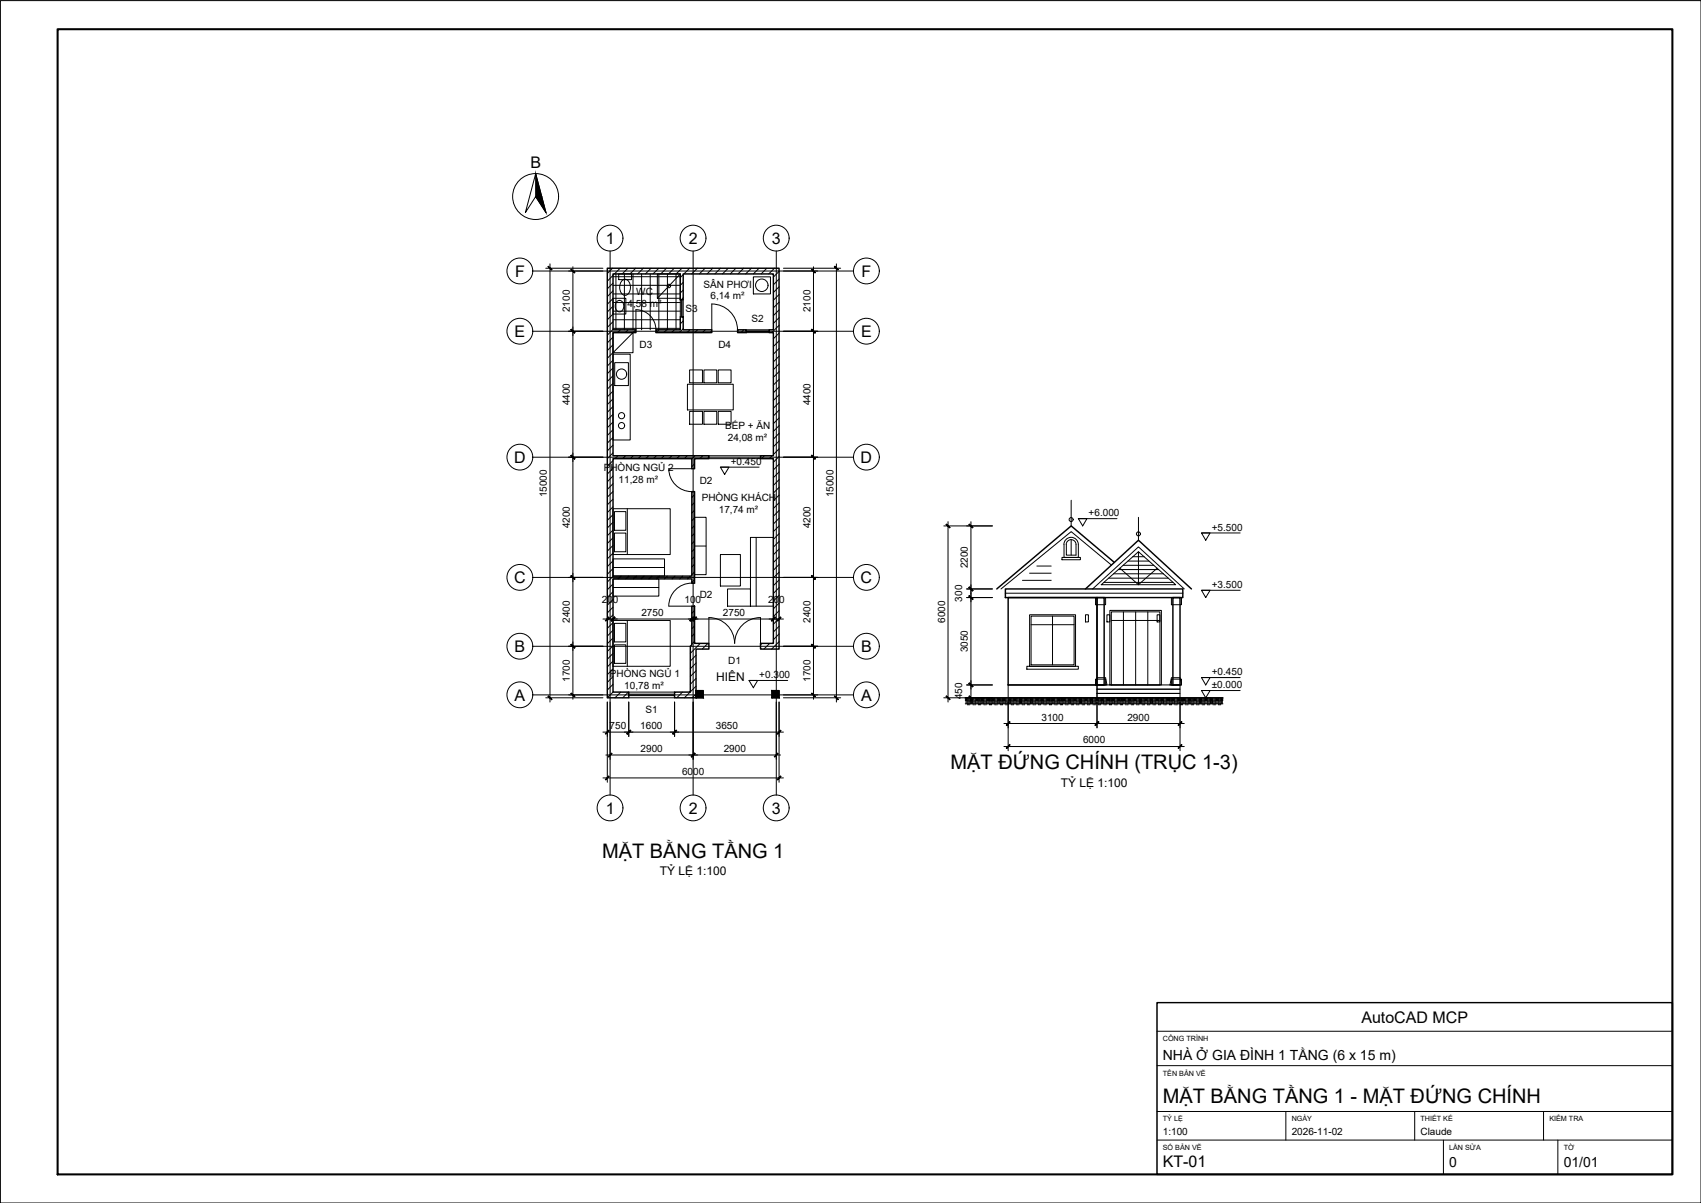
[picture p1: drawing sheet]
<svg xmlns="http://www.w3.org/2000/svg" width="594mm" height="420mm" viewBox="0 0 594 420" stroke-linecap="round" stroke-linejoin="round" font-family="sans-serif">
<!-- layer: A-WALL -->
<path d="M212.1 93.7h60v133h-6.5v-2h4.5v-64.5h-4.5v-1h4.5v-43h-1.5v-1h1.5v-19.5h-31.5v9h-1v-9h-23.5v19.5h8v1h-8v43h33.5v1h-5v3.5h-1v-3.5h-27.5v41h27.5v-29.5h1v32h-1v-1.5h-27.5v39.5h5.5v2h-7.5zM229.1 115.2h8.5v-4.5h1v4.5h10v1h-19.5zM257.6 115.2h3v1h-3zM241.6 211.7h1v13h5v2h-4.5v17h-7.5v-2h5.5v-16l.5-.5z" fill="none" stroke="#000" stroke-width=".51"/>
<!-- layer: A-WALL-PATT -->
<g fill="none" stroke="#000" stroke-width=".35">
<path d="M213.9 93.7l-1.8 1.8M214.1 96.2l-2 2M214.1 98.9l-2 2M216.6 93.7l-2 2M219.3 93.7l-2 2M222 93.7l-2 2M224.7 93.7l-2 2M227.4 93.7l-2 2M230.1 93.7l-2 2M232.8 93.7l-2 2M235.5 93.7l-2 2M238.2 93.7l-2.1 2"/>
<path d="M238.6 95.9l-1 1M238.6 98.6l-1 1.1M240.8 93.7l-1.9 2M243.6 93.7l-2 2M246.3 93.7l-2.1 2M248.9 93.7l-2 2M251.6 93.7l-1.9 2M254.4 93.7l-2.1 2M257 93.7l-2 2M259.7 93.7l-2 2M262.4 93.7l-2 2M265.1 93.7l-2 2"/>
<path d="M267.8 93.7l-2 2M270.5 93.7l-2 2M272.1 94.8l-2 2M272.1 97.5l-2 2M214.1 101.6l-2 2M214.1 104.3l-2 2M214.1 107l-2 2M214.1 109.7l-2 2M214.1 112.4l-2 1.9M214.1 115.1l-2 2M214.1 117.8l-2 2M216.7 115.2l-1 1"/>
<path d="M219.3 115.2l-.9 1M222.1 115.2l-1.1 1M230.1 115.2l-1 1M232.8 115.2l-1 1M235.5 115.2l-1 1M238.6 101.3l-1 1M238.6 104l-.7 .7M238.6 112.1l-1 1M238.6 114.8l-1.4 1.4M240.9 115.2l-1 1M243.6 115.2l-1 1M246.3 115.2l-1 1"/>
<path d="M248.6 115.6l-.6 .6M259.8 115.2l-1 1M272.1 100.2l-2 2M272.1 102.9l-2 2M272.1 105.5l-2 2M272.1 108.2l-2 2M272.1 111l-2 1.9M272.1 113.6l-2.5 2.6M272.1 116.3l-2 2M272.1 119l-2 2M214.1 120.4l-2 2M214.1 123.1l-2 2"/>
<path d="M214.1 125.8l-2 2M214.1 128.5l-2 2M214.1 131.2l-2 2M214.1 133.9l-2 2M214.1 136.6l-2 2M214.1 139.3l-2 2M272.1 121.7l-2 2M272.1 124.4l-2 2M272.1 127.1l-2 2M272.1 129.8l-2 2M272.1 132.5l-2 2M272.1 135.2l-2 2"/>
<path d="M272.1 137.9l-2 2M214.1 142l-2 2M214.1 144.7l-2 2M214.1 147.4l-2 2M214.1 150.1l-2 2M214.1 152.8l-2 2M214.1 155.5l-2 2M214.1 158.2l-2 2M215.8 159.2l-1 1M218.5 159.2l-1 1M221.2 159.2l-1.1 1M223.9 159.2l-1 1"/>
<path d="M226.5 159.2l-.9 1M229.2 159.2l-1 1M231.9 159.2l-1 1M234.6 159.2l-1 1M237.3 159.2l-1 1M240 159.2l-1 1M242.7 159.2l-1.1 1.1M245.4 159.2l-1 1M247.6 159.7l-.5 .5M267 159.2l-1 1M269.7 159.2l-1 1M272.1 140.6l-2 2"/>
<path d="M272.1 143.3l-2 2M272.1 146l-2 2M272.1 148.7l-2 2M272.1 151.3l-2 2.1M272.1 154.1l-2 1.9M272.1 156.8l-2 2M272.1 159.4l-2 2.1M214.1 160.9l-2 2M214.1 163.6l-2 2M214.1 166.2l-2 2.1M214.1 169l-2 1.9M214.1 171.7l-2 2"/>
<path d="M214.1 174.3l-2 2M214.1 177l-2 2M214.1 179.7l-2 2M242.6 162l-1 1M242.6 172.8l-1 1M242.6 175.5l-1 1M242.6 178.2l-1 1M272.1 162.1l-2 2M272.1 164.8l-2 2M272.1 167.5l-2 2M272.1 170.2l-2 2M272.1 172.9l-2 2"/>
<path d="M272.1 175.6l-2 2M272.1 178.3l-2 2M214.1 182.4l-2 2M214.1 185.1l-2 2M214.1 187.8l-2 2M214.1 190.5l-2 2M214.1 193.2l-2 2M214.1 195.9l-2 2M214.1 198.6l-2 2M242.6 180.8l-1 1.1M242.6 183.6l-1 1M242.6 186.3l-1 .9"/>
<path d="M242.6 188.9l-1 1M242.6 191.6l-1 1.1M242.6 194.4l-1 .9M242.6 197l-1 1M242.6 199.7l-1 1M272.1 181l-2 2M272.1 183.7l-2 2M272.1 186.4l-2 2M272.1 189.1l-2 2M272.1 191.8l-2 2M272.1 194.5l-2 2M272.1 197.1l-2 2.1"/>
<path d="M272.1 199.9l-2 1.9M214.1 204l-2 2M214.1 206.7l-2 2M214.1 209.4l-2 2M214.1 212l-2 2.1M214.1 214.8l-2 1.9M214.1 217.5l-2 2M214.2 201.2l-2.1 2.1M216.9 201.2l-1 1M219.6 201.2l-1 1M222.3 201.2l-1.1 1M225 201.2l-1 1"/>
<path d="M227.6 201.2l-.9 1M230.3 201.2l-1 1M233.1 201.2l-1.1 1M235.7 201.2l-.9 1M238.4 201.2l-1 1M241.1 201.2l-1 1M242.6 202.4l-1 1M242.6 213.2l-1 1M242.6 215.9l-1 1M242.6 218.6l-1 1M272.1 202.6l-2 2M272.1 205.2l-2 2.1"/>
<path d="M272.1 207.9l-2 2M272.1 210.7l-2 1.9M272.1 213.3l-2 2M272.1 216l-2 2M272.1 218.7l-2 2M214.1 220.1l-2 2.1M214.1 222.8l-2 2M214.1 225.6l-2 1.9M214.1 228.2l-2 2.1M214.1 230.9l-2 2M214.1 233.6l-2 2M214.1 236.3l-2 2"/>
<path d="M214.1 239l-2 2M242.6 221.3l-1 1M242.6 224l-1 1M243.1 228.9l-2 2M243.1 231.6l-2 2M243.1 234.3l-2 2M243.1 236.9l-2 2.1M243.1 239.6l-2 2M244.6 224.7l-3.5 3.5M247.2 224.7l-1.9 2M266.1 224.7l-.5 .5M268.8 224.7l-2 2"/>
<path d="M272.1 221.4l-2 2M272.1 224.1l-2.6 2.6M214.1 241.7l-2 2M216.8 241.7l-2 2M219.5 241.7l-2 2M235.6 241.7v.1M238.4 241.7l-2 2M241 241.7l-2 2M243.1 242.4l-1.4 1.3"/>
</g>
<!-- layer: A-FLOR-PATT -->
<g fill="none" stroke="#000" stroke-width=".35">
<path d="M214.1 96.6h23.5M214.1 99.7h23.5M215.1 95.7v19.5M218.1 95.7v19.5M221.1 95.7v19.5M224.1 95.7v19.5M227.1 95.7v19.5M230.1 95.7v19.5M233.1 95.7v19.5M236.1 95.7v19.5M214.1 102.7h23.5M214.1 105.7h23.5"/>
<path d="M214.1 108.7h23.5M214.1 111.7h23.5M214.1 114.7h23.5"/>
</g>
<!-- layer: A-GLAZ -->
<path d="M237.6 104.7v6M238 104.7v6M238.2 104.7v6M238.6 104.7v6M260.6 116.2h8M260.6 115.2h8M260.6 115.8h8M260.6 115.6h8M219.6 241.7h16M219.6 243.7h16M219.6 242.4h16M219.6 243h16" fill="none" stroke="#000" stroke-width=".35"/>
<!-- layer: A-DOOR -->
<path d="M222.1 108.2a7 7 0 0 1 7 7M222.1 108.2v7M257.6 115.2a9 9 0 0 0-9-9v9M233.6 163.7a8 8 0 0 0 8 8M233.6 163.7h8M233.6 211.7h8M241.6 203.7a8 8 0 0 0-8 8M247.6 215.7a9 9 0 0 1 9 9M247.6 215.7v9M256.6 224.7a9 9 0 0 1 9-9v9" fill="none" stroke="#000" stroke-width=".35"/>
<!-- layer: A-OPEN -->
<path d="M247.6 159.2h18M247.6 160.2h18" fill="none" stroke="#000" stroke-width=".35"/>
<!-- layer: S-COLS -->
<path d="M243.1 241.2h2.5v2.5h-2.5zM269.6 241.2h2.5v2.5h-2.5z" fill="none" stroke="#000" stroke-width=".51"/>
<!-- layer: S-COLS-PATT -->
<g fill="#000" stroke="#000" stroke-width=".35">
<path d="M243.1 241.2l2.5 2.5v-2.5zM243.1 241.2l2.5 2.5h-2.5z"/>
<path d="M269.6 241.2l2.5 2.5v-2.5zM269.6 241.2l2.5 2.5h-2.5z"/>
</g>
<!-- layer: A-ANNO-DIMS -->
<g fill="none" stroke="#000" stroke-width=".35">
<path d="M190.6 93.7h20M192.1 92.2v153M198.6 94.7h12M200.1 93.2v151M273.6 94.7h12M273.6 93.7h20M284.1 93.2v151M292.1 92.2v153M198.6 115.7h12M273.6 115.7h12M198.6 159.7h12M273.6 159.7h12"/>
<path d="M329.6 183.7h17M331.1 182.2v63M339.1 182.2v63M198.6 201.7h12M210.6 216.2h63M273.6 201.7h12M337.6 208.7h9M337.6 205.7h9M198.6 225.7h12M273.6 225.7h12M337.6 239.2h9M190.6 243.7h20"/>
<path d="M198.6 242.7h12M210.6 255.7h63M212.1 245.2v28M213.1 245.2v20M219.6 245.2v12M235.6 245.2v12M242.1 245.2v20M271.1 245.2v20M272.1 245.2v28M273.6 242.7h12M273.6 243.7h20M329.6 243.7h17"/>
<path d="M350.6 252.7h63M352.1 245.2v17M383.1 245.2v9M412.1 245.2v17M210.6 271.7h63M211.6 263.7h61M350.6 260.7h63"/>
</g>
<!-- layer: 0 -->
<g fill="#000" stroke="#000" stroke-width=".35">
<path d="M191.4 93.1l1.2 1.2 .2-.1zM191.4 93.1l.1-.1 1.3 1.2z"/>
<path d="M199.4 94.1l1.2 1.2 .2-.1zM199.4 94.1l.1-.1 1.3 1.2z"/>
<path d="M283.4 94.1l1.2 1.2 .1-.1zM283.4 94.1l.2-.1 1.1 1.2z"/>
<path d="M291.4 93.1l1.2 1.2 .1-.1zM291.4 93.1l.2-.1 1.1 1.2z"/>
<path d="M199.5 115l-.1 .1 1.4 1.1zM199.4 115.1l1.4 1.1-.2 .1z"/>
<path d="M199.4 115.1l1.2 1.2 .2-.1zM199.4 115.1l.1-.1 1.3 1.2z"/>
<path d="M283.6 115l-.2 .1 1.3 1.1zM283.4 115.1l1.3 1.1-.1 .1z"/>
<path d="M283.4 115.1l1.2 1.2 .1-.1zM283.6 115l1.1 1.2-1.3-1.1z"/>
<path d="M199.4 159.1l1.4 1.1-1.3-1.2zM199.4 159.1l1.4 1.1-.2 .2z"/>
<path d="M283.6 159l-.2 .1 1.3 1.1zM283.4 159.1l1.3 1.1-.1 .2z"/>
<path d="M199.4 159.1l1.2 1.3 .2-.2zM199.4 159.1l.1-.1 1.3 1.2z"/>
<path d="M283.4 159.1l1.2 1.3 .1-.2zM283.4 159.1l.2-.1 1.1 1.2z"/>
<path d="M330.4 183.2l1.3 1.2 .1-.2zM330.4 183.2l.2-.2 1.2 1.2z"/>
<path d="M338.4 183.2l1.3 1.2 .1-.2zM338.4 183.2l.2-.2 1.2 1.2z"/>
<path d="M199.5 201l-.1 .2 1.4 1zM199.4 201.2l1.4 1-.2 .2z"/>
<path d="M199.4 201.2l1.2 1.2 .2-.2zM199.4 201.2l.1-.2 1.3 1.2z"/>
<path d="M212.6 215.5l-1 1.4 1.1-1.3zM212.6 215.5l-1 1.4-.2-.2z"/>
<path d="M213.4 216.7l.1 .2 1.1-1.4zM214.6 215.5l.2 .1-1.3 1.3z"/>
<path d="M214.6 215.5l-1.1 1.4 1.3-1.3zM214.6 215.5l-1.1 1.4-.1-.2z"/>
<path d="M242.1 215.5l-1.2 1.2 .2 .2zM242.1 215.5l.1 .1-1.1 1.3z"/>
<path d="M242.1 215.5l-1.2 1.2 .2 .2zM242.1 215.5l.1 .1-1.1 1.3z"/>
<path d="M243.1 215.5l-1 1.4 1.2-1.3zM243.1 215.5l-1 1.4-.2-.2z"/>
<path d="M243.1 215.5l-1 1.4 1.2-1.3zM243.1 215.5l-1 1.4-.2-.2z"/>
<path d="M269.4 216.7l.2 .2 1.1-1.4zM270.7 215.5l.1 .1-1.2 1.3z"/>
<path d="M270.7 215.5l-1.1 1.4 1.2-1.3zM270.7 215.5l-1.1 1.4-.2-.2z"/>
<path d="M272.6 215.5l-1.1 1.2 .1 .2zM272.6 215.5l.2 .1-1.2 1.3z"/>
<path d="M283.6 201l-.2 .2 1.3 1zM283.4 201.2l1.3 1-.1 .2z"/>
<path d="M283.4 201.2l1.2 1.2 .1-.2zM283.4 201.2l.2-.2 1.1 1.2z"/>
<path d="M338.6 208l-.2 .2 1.4 1.1zM338.4 208.2l1.4 1.1-.1 .1z"/>
<path d="M338.6 205l-.2 .1 1.4 1.1zM338.4 205.1l1.4 1.1-.1 .2z"/>
<path d="M338.4 208.2l1.3 1.2 .1-.1zM338.4 208.2l.2-.2 1.2 1.3z"/>
<path d="M338.4 205.1l1.3 1.3 .1-.2zM338.4 205.1l.2-.1 1.2 1.2z"/>
<path d="M199.4 225.2l1.4 1-1.3-1.2zM199.4 225.2l1.4 1-.2 .2z"/>
<path d="M199.4 225.2l1.2 1.2 .2-.2zM199.4 225.2l.1-.2 1.3 1.2z"/>
<path d="M283.6 225l-.2 .2 1.3 1zM283.4 225.2l1.3 1-.1 .2z"/>
<path d="M283.4 225.2l1.2 1.2 .1-.2zM283.4 225.2l.2-.2 1.1 1.2z"/>
<path d="M338.6 238.5l-.2 .2 1.4 1zM338.4 238.7l1.4 1-.1 .2z"/>
<path d="M338.4 238.7l1.3 1.2 .1-.2zM338.4 238.7l.2-.2 1.2 1.2z"/>
<path d="M191.5 243l-.1 .2 1.4 1.1zM191.4 243.2l1.4 1.1-.2 .1z"/>
<path d="M199.4 242.2l1.4 1-1.3-1.1zM199.4 242.2l1.4 1-.2 .2z"/>
<path d="M212.6 255.1l-1 1.3 1.1-1.2zM212.6 255.1l-1 1.3-.2-.2z"/>
<path d="M218.9 256.2l.1 .2 1.1-1.3zM220.1 255.1l.2 .1-1.3 1.2z"/>
<path d="M220.1 255.1l-1.1 1.3 1.3-1.2zM218.9 256.2l1.2-1.1-1.1 1.3z"/>
<path d="M234.9 256.2l.1 .2 1.1-1.3zM236.1 255.1l.2 .1-1.3 1.2z"/>
<path d="M236.1 255.1l-1.1 1.3 1.3-1.2zM234.9 256.2l1.2-1.1-1.1 1.3z"/>
<path d="M271.5 256.2l.1 .2 1-1.3zM272.6 255.1l.2 .1-1.2 1.2z"/>
<path d="M283.6 242.1l-.2 .1 1.3 1zM283.4 242.2l1.3 1-.1 .2z"/>
<path d="M291.6 243l-.2 .2 1.3 1.1zM291.4 243.2l1.3 1.1-.1 .1z"/>
<path d="M330.6 243l-.2 .2 1.4 1.1zM330.4 243.2l1.4 1.1-.1 .1z"/>
<path d="M338.6 243l-.2 .2 1.4 1.1zM338.4 243.2l1.4 1.1-.1 .1z"/>
<path d="M352.7 252.1l-1.1 1.3 1.2-1.2zM352.7 252.1l-1.1 1.3-.1-.2z"/>
<path d="M382.5 253.2l.1 .2 1-1.3zM383.6 252.1l.2 .1-1.2 1.2z"/>
<path d="M383.6 252.1l-1 1.3 1.2-1.2zM383.6 252.1l-1 1.3-.1-.2z"/>
<path d="M411.5 253.2l.1 .2 1.1-1.3zM412.7 252.1l.1 .1-1.2 1.2z"/>
<path d="M212.6 271.1l-1 1.3 1.1-1.2zM212.6 271.1l-1 1.3-.2-.2z"/>
<path d="M213.6 263.1l-1 1.3 1.2-1.2zM212.4 264.2l1.2-1.1-1 1.3z"/>
<path d="M241.4 264.2l.2 .2 1-1.3zM242.6 263.1l.2 .1-1.2 1.2z"/>
<path d="M242.6 263.1l-1 1.3 1.2-1.2zM242.6 263.1l-1 1.3-.2-.2z"/>
<path d="M270.4 264.2l.2 .2 1-1.3zM271.6 263.1l.2 .1-1.2 1.2z"/>
<path d="M271.5 272.2l.1 .2 1-1.3zM272.6 271.1l.2 .1-1.2 1.2z"/>
<path d="M352.7 260.1l-1.1 1.3 1.2-1.2zM352.7 260.1l-1.1 1.3-.1-.2z"/>
<path d="M411.5 261.2l.1 .2 1.1-1.3zM412.7 260.1l.1 .1-1.2 1.2z"/>
</g>
<!-- layer: S-GRID -->
<path d="M186.1 94.7h112M213.1 87.7v190M242.1 87.7v190M271.1 87.7v190M186.1 115.7h112M186.1 159.7h112M186.1 201.7h112M186.1 225.7h112M186.1 242.7h112" fill="none" stroke="#000" stroke-width=".35"/>
<!-- layer: S-GRID-IDEN -->
<g fill="none" stroke="#000" stroke-width=".35">
<circle cx="181.6" cy="94.6" r="4.5"/>
<circle cx="213.1" cy="83.2" r="4.5"/>
<circle cx="242.1" cy="83.2" r="4.5"/>
<circle cx="271.1" cy="83.2" r="4.5"/>
<circle cx="302.6" cy="94.6" r="4.5"/>
<circle cx="181.6" cy="115.7" r="4.5"/>
<circle cx="302.6" cy="115.7" r="4.5"/>
<circle cx="181.6" cy="159.7" r="4.5"/>
<circle cx="302.6" cy="159.7" r="4.5"/>
<circle cx="181.6" cy="201.7" r="4.5"/>
<circle cx="302.6" cy="201.7" r="4.5"/>
<circle cx="181.6" cy="225.7" r="4.5"/>
<circle cx="302.6" cy="225.7" r="4.5"/>
<circle cx="181.6" cy="242.7" r="4.5"/>
<circle cx="302.6" cy="242.7" r="4.5"/>
<circle cx="213.1" cy="282.2" r="4.5"/>
<circle cx="242.1" cy="282.2" r="4.5"/>
<circle cx="271.1" cy="282.2" r="4.5"/>
</g>
<!-- layer: A-ANNO-SYMB -->
<g fill="none" stroke="#000" stroke-width=".35">
<path d="M187.1 60.7l3.6 13.6-3.6-5.6-3.6 5.6zM251.6 163.2h3l-1.5 2.5zM251.6 163.2h13.5M376.6 181.1h3l-1.5 2.6zM376.6 181.1h13.5M419.6 186.1h3l-1.5 2.6zM419.6 186.1h13.5M419.6 206.2h3l-1.5 2.5zM419.6 206.2h13.5M261.6 237.7h3l-1.5 2.5zM261.6 237.7h13.5M419.6 236.6h3l-1.5 2.6z"/>
<path d="M419.6 236.6h13.5M419.6 241.2h3l-1.5 2.5zM419.6 241.2h13.5"/>
<circle cx="187.1" cy="68.6" r="8"/>
</g>
<path d="M187.1 60.7l2.1 8h-2.1zM187.1 68.7l3.6 5.6-1.5-5.6z" fill="#000" stroke="#000" stroke-width=".35"/>
<!-- layer: A-FURN -->
<g fill="none" stroke="#000" stroke-width=".35">
<path d="M221.1 116.2l-7 7h7v-7h-7v7M214.1 123.7h6v30h-6zM214.7 126.7h4.8v8h-4.8zM240.1 134.2h16v9h-16zM240.8 129.2h4.5v4.5h-4.5zM245.8 129.2h4.5v4.5h-4.5zM250.8 129.2h4.5v4.5h-4.5zM240.8 143.7h4.5v4.5h-4.5zM245.8 143.7h4.5v4.5h-4.5zM250.8 143.7h4.5v4.5h-4.5zM214.1 177.7h20v16h-20zM214.6 178.7h4v6.5h-4z"/>
<path d="M219.1 177.7v16M214.1 195.2h18v6h-18zM214.1 198.2h18M214.6 186.2h4v6.5h-4zM242.6 180.7h4v20h-4zM242.6 190.7h4M251.6 193.7h7v11h-7zM262.1 187.7h8v24h-8zM264.1 187.7v24M214.1 216.7h20v16h-20zM214.1 202.2h16v6h-16zM214.1 205.2h16"/>
<path d="M214.6 217.7h4v6.5h-4zM219.1 216.7v16M254.1 205.7h8v6h-8zM214.6 225.2h4v6.5h-4z"/>
</g>
<!-- layer: A-FLOR-FIXT -->
<g fill="none" stroke="#000" stroke-width=".35">
<path d="M216.1 95.7h4.5v2h-4.5zM217.1 98.2a1.62 1.62 0 0 1 1.8-.5 1.62 1.62 0 0 1 1.1 1.4 3 3 0 0 1-1.7 4.1 3.1 3.1 0 0 1-1.2-5zM229.6 95.7h8v8.5h-8zM237.6 95.7l-8 8.5M263.1 96.7h6v6h-6zM214.1 104.2h4.5v5.5h-4.5zM215.6 105.2a1.78 1.78 0 0 1 2.1 .6 1.78 1.78 0 0 1 0 2.1 1.49 1.49 0 0 1-1.9 .9 1.49 1.49 0 0 1-.9-1.9l.2-1z"/>
<circle cx="233.6" cy="99.9" r=".61"/>
<circle cx="266.1" cy="99.6" r="2.18"/>
<circle cx="217.1" cy="130.7" r="1.8"/>
<circle cx="217.1" cy="148.7" r="1.08"/>
<circle cx="217.1" cy="145.2" r="1.08"/>
</g>
<!-- layer: A-ELEV-OTLN -->
<path d="M389.2 196.4l-15.1-12.7-26 22M351.1 205.7h62v3h-62zM352.1 208.7h31v30.5h-31zM379.1 205.7l18.5-17 18.5 17M383.1 208.7h2.5v30.5h-2.5zM409.6 208.7h2.5v30.5h-2.5zM337.1 243.7h90" fill="none" stroke="#000" stroke-width=".51"/>
<!-- layer: A-SECT-PATT -->
<g fill="none" stroke="#000" stroke-width=".35">
<path d="M337.1 244.6h.7M337.1 244.3h.7M337.1 243.9h.7M337.1 245.8h.7M337.4 243.7v.1M337.4 244.8v.9M337.7 243.7v.1M337.7 244.8v.9M337.8 245.6h1M337.8 245.2h1M337.8 244.9h1M338 243.8v1"/>
<path d="M338 245.7v.5M338.3 243.8v1M338.3 245.7v.5M338.7 243.8v1M338.7 245.7v.5M338.8 244.6h.9M338.8 244.3h.9M338.8 243.9h.9M338.8 245.8h.9M338.9 243.7v.1M338.9 244.8v.9M339.3 243.7v.1"/>
<path d="M339.3 244.8v.9M339.6 243.7v.1M339.6 244.8v.9M339.7 245.6h1M339.7 245.2h1M339.7 244.9h1M339.9 243.8v1M339.9 245.7v.5M340.2 243.8v1M340.2 245.7v.5M340.6 243.8v1M340.6 245.7v.5"/>
<path d="M340.7 244.6h.9M340.7 244.3h.9M340.7 243.9h.9M340.7 245.8h.9M340.8 243.7v.1M340.8 244.8v.9M341.2 243.7v.1M341.2 244.8v.9M341.5 243.7v.1M341.5 244.8v.9M341.6 245.6h1M341.6 245.2h1"/>
<path d="M341.6 244.9h1M341.8 243.8v1M341.8 245.7v.5M342.1 243.8v1M342.1 245.7v.5M342.5 243.8v1M342.5 245.7v.5M342.6 244.6h.9M342.6 244.3h.9M342.6 243.9h.9M342.6 245.8h.9M342.7 243.7v.1"/>
<path d="M342.7 244.8v.9M343.1 243.7v.1M343.1 244.8v.9M343.4 243.7v.1M343.4 244.8v.9M343.5 245.6h1M343.5 245.2h1M343.5 244.9h1M343.7 243.8v1M343.7 245.7v.5M344 243.8v1M344 245.7v.5"/>
<path d="M344.4 243.8v1M344.4 245.7v.5M344.5 244.6h1M344.5 244.3h1M344.5 243.9h1M344.5 245.8h1M344.6 243.7v.1M344.6 244.8v.9M345 243.7v.1M345 244.8v.9M345.3 243.7v.1M345.3 244.8v.9"/>
<path d="M345.5 245.6h.9M345.5 245.2h.9M345.5 244.9h.9M345.6 243.8v1M345.6 245.7v.5M345.9 243.8v1M345.9 245.7v.5M346.3 243.8v1M346.3 245.7v.5M346.4 244.6h1M346.4 244.3h1M346.4 243.9h1"/>
<path d="M346.4 245.8h1M346.6 243.7v.1M346.6 244.8v.9M346.9 243.7v.1M346.9 244.8v.9M347.2 243.7v.1M347.2 244.8v.9M347.4 245.6h.9M347.4 245.2h.9M347.4 244.9h.9M347.5 243.8v1M347.5 245.7v.5"/>
<path d="M347.8 243.8v1M347.8 245.7v.5M348.2 243.8v1M348.2 245.7v.5M348.3 244.6h1M348.3 244.3h1M348.3 243.9h1M348.3 245.8h1M348.5 243.7v.1M348.5 244.8v.9M348.8 243.7v.1M348.8 244.8v.9"/>
<path d="M349.1 243.7v.1M349.1 244.8v.9M349.3 245.6h.9M349.3 245.2h.9M349.3 244.9h.9M349.4 243.8v1M349.4 245.7v.5M349.7 243.8v1M349.7 245.7v.5M350.1 243.8v1M350.1 245.7v.5M350.2 244.6h1"/>
<path d="M350.2 244.3h1M350.2 243.9h1M350.2 245.8h1M350.4 243.7v.1M350.4 244.8v.9M350.7 243.7v.1M350.7 244.8v.9M351 243.7v.1M351 244.8v.9M351.2 245.6h.9M351.2 245.2h.9M351.2 244.9h.9"/>
<path d="M351.3 243.8v1M351.3 245.7v.5M351.6 243.8v1M351.6 245.7v.5M352 243.8v1M352 245.7v.5M352.1 244.6h1M352.1 244.3h1M352.1 243.9h1M352.1 245.8h1M352.3 243.7v.1M352.3 244.8v.9"/>
<path d="M352.6 243.7v.1M352.6 244.8v.9M352.9 243.7v.1M352.9 244.8v.9M353.1 245.6h.9M353.1 245.2h.9M353.1 244.9h.9M353.2 243.8v1M353.2 245.7v.5M353.5 243.8v1M353.5 245.7v.5M353.9 243.8v1"/>
<path d="M353.9 245.7v.5M354 244.6h1M354 244.3h1M354 243.9h1M354 245.8h1M354.2 243.7v.1M354.2 244.8v.9M354.5 243.7v.1M354.5 244.8v.9M354.9 243.7v.1M354.9 244.8v.9M355 245.6h1"/>
<path d="M355 245.2h1M355 244.9h1M355.1 243.8v1M355.1 245.7v.5M355.4 243.8v1M355.4 245.7v.5M355.8 243.8v1M355.8 245.7v.5M356 244.6h.9M356 244.3h.9M356 243.9h.9M356 245.8h.9"/>
<path d="M356.1 243.7v.1M356.1 244.8v.9M356.4 243.7v.1M356.4 244.8v.9M356.8 243.7v.1M356.8 244.8v.9M356.9 245.6h1M356.9 245.2h1M356.9 244.9h1M357 243.8v1M357 245.7v.5M357.3 243.8v1"/>
<path d="M357.3 245.7v.5M357.7 243.8v1M357.7 245.7v.5M357.9 244.6h.9M357.9 244.3h.9M357.9 243.9h.9M357.9 245.8h.9M358 243.7v.1M358 244.8v.9M358.3 243.7v.1M358.3 244.8v.9M358.7 243.7v.1"/>
<path d="M358.7 244.8v.9M358.8 245.6h1M358.8 245.2h1M358.8 244.9h1M358.9 243.8v1M358.9 245.7v.5M359.3 243.8v1M359.3 245.7v.5M359.6 243.8v1M359.6 245.7v.5M359.8 244.6h.9M359.8 244.3h.9"/>
<path d="M359.8 243.9h.9M359.8 245.8h.9M359.9 243.7v.1M359.9 244.8v.9M360.2 243.7v.1M360.2 244.8v.9M360.6 243.7v.1M360.6 244.8v.9M360.7 245.6h1M360.7 245.2h1M360.7 244.9h1M360.8 243.8v1"/>
<path d="M360.8 245.7v.5M361.2 243.8v1M361.2 245.7v.5M361.5 243.8v1M361.5 245.7v.5M361.7 244.6h.9M361.7 244.3h.9M361.7 243.9h.9M361.7 245.8h.9M361.8 243.7v.1M361.8 244.8v.9M362.1 243.7v.1"/>
<path d="M362.1 244.8v.9M362.5 243.7v.1M362.5 244.8v.9M362.6 245.6h1M362.6 245.2h1M362.6 244.9h1M362.7 243.8v1M362.7 245.7v.5M363.1 243.8v1M363.1 245.7v.5M363.4 243.8v1M363.4 245.7v.5"/>
<path d="M363.6 244.6h.9M363.6 244.3h.9M363.6 243.9h.9M363.6 245.8h.9M363.7 243.7v.1M363.7 244.8v.9M364 243.7v.1M364 244.8v.9M364.4 243.7v.1M364.4 244.8v.9M364.5 245.6h1M364.5 245.2h1"/>
<path d="M364.5 244.9h1M364.6 243.8v1M364.6 245.7v.5M365 243.8v1M365 245.7v.5M365.4 243.8v1M365.4 245.7v.5M365.5 244.6h.9M365.5 244.3h.9M365.5 243.9h.9M365.5 245.8h.9M365.6 243.7v.1"/>
<path d="M365.6 244.8v.9M365.9 243.7v.1M365.9 244.8v.9M366.3 243.7v.1M366.3 244.8v.9M366.4 245.6h1M366.4 245.2h1M366.4 244.9h1M366.5 243.8v1M366.5 245.7v.5M366.9 243.8v1M366.9 245.7v.5"/>
<path d="M367.3 243.8v1M367.3 245.7v.5M367.4 244.6h.9M367.4 244.3h.9M367.4 243.9h.9M367.4 245.8h.9M367.5 243.7v.1M367.5 244.8v.9M367.8 243.7v.1M367.8 244.8v.9M368.2 243.7v.1M368.2 244.8v.9"/>
<path d="M368.3 245.6h1M368.3 245.2h1M368.3 244.9h1M368.4 243.8v1M368.4 245.7v.5M368.8 243.8v1M368.8 245.7v.5M369.2 243.8v1M369.2 245.7v.5M369.3 244.6h.9M369.3 244.3h.9M369.3 243.9h.9"/>
<path d="M369.3 245.8h.9M369.4 243.7v.1M369.4 244.8v.9M369.8 243.7v.1M369.8 244.8v.9M370.1 243.7v.1M370.1 244.8v.9M370.2 245.6h1M370.2 245.2h1M370.2 244.9h1M370.3 243.8v1M370.3 245.7v.5"/>
<path d="M370.7 243.8v1M370.7 245.7v.5M371.1 243.8v1M371.1 245.7v.5M371.2 244.6h.9M371.2 244.3h.9M371.2 243.9h.9M371.2 245.8h.9M371.3 243.7v.1M371.3 244.8v.9M371.7 243.7v.1M371.7 244.8v.9"/>
<path d="M372 243.7v.1M372 244.8v.9M372.1 245.6h1M372.1 245.2h1M372.1 244.9h1M372.3 243.8v1M372.3 245.7v.5M372.6 243.8v1M372.6 245.7v.5M373 243.8v1M373 245.7v.5M373.1 244.6h.9"/>
<path d="M373.1 244.3h.9M373.1 243.9h.9M373.1 245.8h.9M373.2 243.7v.1M373.2 244.8v.9M373.6 243.7v.1M373.6 244.8v.9M373.9 243.7v.1M373.9 244.8v.9M374 245.6h1M374 245.2h1M374 244.9h1"/>
<path d="M374.2 243.8v1M374.2 245.7v.5M374.5 243.8v1M374.5 245.7v.5M374.9 243.8v1M374.9 245.7v.5M375 244.6h.9M375 244.3h.9M375 243.9h.9M375 245.8h.9M375.1 243.7v.1M375.1 244.8v.9"/>
<path d="M375.5 243.7v.1M375.5 244.8v.9M375.8 243.7v.1M375.8 244.8v.9M375.9 245.6h1M375.9 245.2h1M375.9 244.9h1M376.1 243.8v1M376.1 245.7v.5M376.4 243.8v1M376.4 245.7v.5M376.8 243.8v1"/>
<path d="M376.8 245.7v.5M376.9 244.6h.9M376.9 244.3h.9M376.9 243.9h.9M376.9 245.8h.9M377 243.7v.1M377 244.8v.9M377.4 243.7v.1M377.4 244.8v.9M377.7 243.7v.1M377.7 244.8v.9M377.8 245.6h1"/>
<path d="M377.8 245.2h1M377.8 244.9h1M378 243.8v1M378 245.7v.5M378.3 243.8v1M378.3 245.7v.5M378.7 243.8v1M378.7 245.7v.5M378.8 244.6h.9M378.8 244.3h.9M378.8 243.9h.9M378.8 245.8h.9"/>
<path d="M378.9 243.7v.1M378.9 244.8v.9M379.3 243.7v.1M379.3 244.8v.9M379.7 243.7v.1M379.7 244.8v.9M379.7 245.6h1M379.7 245.2h1M379.7 244.9h1M379.9 243.8v1M379.9 245.7v.5M380.3 243.8v1"/>
<path d="M380.3 245.7v.5M380.6 243.8v1M380.6 245.7v.5M380.7 244.6h.9M380.7 244.3h.9M380.7 243.9h.9M380.7 245.8h.9M380.8 243.7v.1M380.8 244.8v.9M381.2 243.7v.1M381.2 244.8v.9M381.6 243.7v.1"/>
<path d="M381.6 244.8v.9M381.6 245.6h1M381.6 245.2h1M381.6 244.9h1M381.8 243.8v1M381.8 245.7v.5M382.2 243.8v1M382.2 245.7v.5M382.5 243.8v1M382.5 245.7v.5M382.6 244.6h1M382.6 244.3h1"/>
<path d="M382.6 243.9h1M382.6 245.8h1M382.7 243.7v.1M382.7 244.8v.9M383.1 243.7v.1M383.1 244.8v.9M383.5 243.7v.1M383.5 244.8v.9M383.6 245.6h.9M383.6 245.2h.9M383.6 244.9h.9M383.7 243.8v1"/>
<path d="M383.7 245.7v.5M384.1 243.8v1M384.1 245.7v.5M384.4 243.8v1M384.4 245.7v.5M384.5 244.6h1M384.5 244.3h1M384.5 243.9h1M384.5 245.8h1M384.7 243.7v.1M384.7 244.8v.9M385 243.7v.1"/>
<path d="M385 244.8v.9M385.4 243.7v.1M385.4 244.8v.9M385.5 245.6h.9M385.5 245.2h.9M385.5 244.9h.9M385.6 243.8v1M385.6 245.7v.5M386 243.8v1M386 245.7v.5M386.3 243.8v1M386.3 245.7v.5"/>
<path d="M386.4 244.6h1M386.4 244.3h1M386.4 243.9h1M386.6 243.7v.1M386.6 244.8v.9M386.9 243.7v.1M386.9 244.8v.9M387.3 244.8l.1 1h-1M387.3 243.7v.1M387.4 245.6h.9M387.4 245.2h.9M387.4 244.9h.9"/>
<path d="M387.5 243.8v1M387.5 245.7v.5M387.9 243.8v1M387.9 245.7v.5M388.2 243.8v1M388.2 245.7v.5M388.3 244.6h1M388.3 244.3h1M388.3 243.9h1M388.3 245.8h1M388.5 243.7v.1M388.5 244.8v.9"/>
<path d="M388.8 243.7v.1M388.8 244.8v.9M389.2 243.7v.1M389.2 244.8v.9M389.3 245.6h.9M389.3 245.2h.9M389.3 244.9h.9M389.4 243.8v1M389.4 245.7v.5M389.8 243.8v1M389.8 245.7v.5M390.1 243.8v1"/>
<path d="M390.1 245.7v.5M390.2 244.6h1M390.2 244.3h1M390.2 243.9h1M390.2 245.8h1M390.4 243.7v.1M390.4 244.8v.9M390.7 243.7v.1M390.7 244.8v.9M391.1 243.7v.1M391.1 244.8v.9M391.2 245.6h.9"/>
<path d="M391.2 245.2h.9M391.2 244.9h.9M391.3 243.8v1M391.3 245.7v.5M391.7 243.8v1M391.7 245.7v.5M392 243.8v1M392 245.7v.5M392.1 244.6h1M392.1 244.3h1M392.1 243.9h1M392.1 245.8h1"/>
<path d="M392.3 243.7v.1M392.3 244.8v.9M392.6 243.7v.1M392.6 244.8v.9M393 243.7v.1M393 244.8v.9M393.1 245.6h1M393.1 245.2h1M393.1 244.9h1M393.2 243.8v1M393.2 245.7v.5M393.6 243.8v1"/>
<path d="M393.6 245.7v.5M393.9 243.8v1M393.9 245.7v.5M394.1 244.6h.9M394.1 244.3h.9M394.1 243.9h.9M394.1 245.8h.9M394.2 243.7v.1M394.2 244.8v.9M394.5 243.7v.1M394.5 244.8v.9M394.9 243.7v.1"/>
<path d="M394.9 244.8v.9M395 245.6h1M395 245.2h1M395 244.9h1M395.1 243.8v1M395.1 245.7v.5M395.5 243.8v1M395.5 245.7v.5M395.8 243.8v1M395.8 245.7v.5M396 244.6h.9M396 244.3h.9"/>
<path d="M396 243.9h.9M396 245.8h.9M396.1 243.7v.1M396.1 244.8v.9M396.4 243.7v.1M396.4 244.8v.9M396.8 243.7v.1M396.8 244.8v.9M396.9 245.6h1M396.9 245.2h1M396.9 244.9h1M397 243.8v1"/>
<path d="M397 245.7v.5M397.4 243.8v1M397.4 245.7v.5M397.7 243.8v1M397.7 245.7v.5M397.9 244.6h.9M397.9 244.3h.9M397.9 243.9h.9M397.9 245.8h.9M398 243.7v.1M398 244.8v.9M398.3 243.7v.1"/>
<path d="M398.3 244.8v.9M398.7 243.7v.1M398.7 244.8v.9M398.8 245.6h1M398.8 245.2h1M398.8 244.9h1M398.9 243.8v1M398.9 245.7v.5M399.3 243.8v1M399.3 245.7v.5M399.6 243.8v1M399.6 245.7v.5"/>
<path d="M399.8 244.6h.9M399.8 244.3h.9M399.8 243.9h.9M399.8 245.8h.9M399.9 243.7v.1M399.9 244.8v.9M400.2 243.7v.1M400.2 244.8v.9M400.6 243.7v.1M400.6 244.8v.9M400.7 245.6h1M400.7 245.2h1"/>
<path d="M400.7 244.9h1M400.8 243.8v1M400.8 245.7v.5M401.2 243.8v1M401.2 245.7v.5M401.5 243.8v1M401.5 245.7v.5M401.7 244.6h.9M401.7 244.3h.9M401.7 243.9h.9M401.7 245.8h.9M401.8 243.7v.1"/>
<path d="M401.8 244.8v.9M402.1 243.7v.1M402.1 244.8v.9M402.5 243.7v.1M402.5 244.8v.9M402.6 245.6h1M402.6 245.2h1M402.6 244.9h1M402.7 243.8v1M402.7 245.7v.5M403.1 243.8v1M403.1 245.7v.5"/>
<path d="M403.5 243.8v1M403.5 245.7v.5M403.6 244.6h.9M403.6 244.3h.9M403.6 243.9h.9M403.6 245.8h.9M403.7 243.7v.1M403.7 244.8v.9M404 243.7v.1M404 244.8v.9M404.4 243.7v.1M404.4 244.8v.9"/>
<path d="M404.5 245.6h1M404.5 245.2h1M404.5 244.9h1M404.6 243.8v1M404.6 245.7v.5M405 243.8v1M405 245.7v.5M405.4 243.8v1M405.4 245.7v.5M405.5 244.6h.9M405.5 244.3h.9M405.5 243.9h.9"/>
<path d="M405.5 245.8h.9M405.6 243.7v.1M405.6 244.8v.9M405.9 243.7v.1M405.9 244.8v.9M406.3 243.7v.1M406.3 244.8v.9M406.4 245.6h1M406.4 245.2h1M406.4 244.9h1M406.5 243.8v1M406.5 245.7v.5"/>
<path d="M406.9 243.8v1M406.9 245.7v.5M407.3 243.8v1M407.3 245.7v.5M407.4 244.6h.9M407.4 244.3h.9M407.4 243.9h.9M407.5 243.7v.1M407.5 244.8v.9M407.9 243.7v.1M407.9 244.8v.9M408.2 244.8l.1 1h-.9"/>
<path d="M408.2 243.7v.1M408.3 245.6h1M408.3 245.2h1M408.3 244.9h1M408.4 243.8v1M408.4 245.7v.5M408.8 243.8v1M408.8 245.7v.5M409.2 243.8v1M409.2 245.7v.5M409.3 244.6h.9M409.3 244.3h.9"/>
<path d="M409.3 243.9h.9M409.3 245.8h.9M409.4 243.7v.1M409.4 244.8v.9M409.8 243.7v.1M409.8 244.8v.9M410.1 243.7v.1M410.1 244.8v.9M410.2 245.6h1M410.2 245.2h1M410.2 244.9h1M410.4 243.8v1"/>
<path d="M410.4 245.7v.5M410.7 243.8v1M410.7 245.7v.5M411.1 243.8v1M411.1 245.7v.5M411.2 244.6h.9M411.2 244.3h.9M411.2 243.9h.9M411.2 245.8h.9M411.3 243.7v.1M411.3 244.8v.9M411.7 243.7v.1"/>
<path d="M411.7 244.8v.9M412 243.7v.1M412 244.8v.9M412.1 245.6h1M412.1 245.2h1M412.1 244.9h1M412.3 243.8v1M412.3 245.7v.5M412.6 243.8v1M412.6 245.7v.5M413 243.8v1M413 245.7v.5"/>
<path d="M413.1 244.6h.9M413.1 244.3h.9M413.1 243.9h.9M413.1 245.8h.9M413.2 243.7v.1M413.2 244.8v.9M413.6 243.7v.1M413.6 244.8v.9M413.9 243.7v.1M413.9 244.8v.9M414 245.6h1M414 245.2h1"/>
<path d="M414 244.9h1M414.2 243.8v1M414.2 245.7v.5M414.5 243.8v1M414.5 245.7v.5M414.9 243.8v1M414.9 245.7v.5M415 244.6h.9M415 244.3h.9M415 243.9h.9M415 245.8h.9M415.1 243.7v.1"/>
<path d="M415.1 244.8v.9M415.5 243.7v.1M415.5 244.8v.9M415.9 243.7v.1M415.9 244.8v.9M415.9 245.6h1M415.9 245.2h1M415.9 244.9h1M416.1 243.8v1M416.1 245.7v.5M416.4 243.8v1M416.4 245.7v.5"/>
<path d="M416.8 243.8v1M416.8 245.7v.5M416.9 244.6h.9M416.9 244.3h.9M416.9 243.9h.9M416.9 245.8h.9M417 243.7v.1M417 244.8v.9M417.4 243.7v.1M417.4 244.8v.9M417.8 243.7v.1M417.8 244.8v.9"/>
<path d="M417.8 245.6h1M417.8 245.2h1M417.8 244.9h1M418 243.8v1M418 245.7v.5M418.4 243.8v1M418.4 245.7v.5M418.7 243.8v1M418.7 245.7v.5M418.8 244.6h.9M418.8 244.3h.9M418.8 243.9h.9"/>
<path d="M418.8 245.8h.9M418.9 243.7v.1M418.9 244.8v.9M419.3 243.7v.1M419.3 244.8v.9M419.7 243.7v.1M419.7 244.8v.9M419.7 245.6h1M419.7 245.2h1M419.7 244.9h1M419.9 243.8v1M419.9 245.7v.5"/>
<path d="M420.3 243.8v1M420.3 245.7v.5M420.6 243.8v1M420.6 245.7v.5M420.7 244.6h1M420.7 244.3h1M420.7 243.9h1M420.7 245.8h1M420.8 243.7v.1M420.8 244.8v.9M421.2 243.7v.1M421.2 244.8v.9"/>
<path d="M421.6 243.7v.1M421.6 244.8v.9M421.7 245.6h.9M421.7 245.2h.9M421.7 244.9h.9M421.8 243.8v1M421.8 245.7v.5M422.2 243.8v1M422.2 245.7v.5M422.5 243.8v1M422.5 245.7v.5M422.6 244.6h1"/>
<path d="M422.6 244.3h1M422.6 243.9h1M422.6 245.8h1M422.8 243.7v.1M422.8 244.8v.9M423.1 243.7v.1M423.1 244.8v.9M423.5 243.7v.1M423.5 244.8v.9M423.6 245.6h.9M423.6 245.2h.9M423.6 244.9h.9"/>
<path d="M423.7 243.8v1M423.7 245.7v.5M424.1 243.8v1M424.1 245.7v.5M424.4 243.8v1M424.4 245.7v.5M424.5 244.6h1M424.5 244.3h1M424.5 243.9h1M424.5 245.8h1M424.7 243.7v.1M424.7 244.8v.9"/>
<path d="M425 243.7v.1M425 244.8v.9M425.4 243.7v.1M425.4 244.8v.9M425.5 245.6h.9M425.5 245.2h.9M425.5 244.9h.9M425.6 243.8v1M425.6 245.7v.5M426 243.8v1M426 245.7v.5M426.3 243.8v1"/>
<path d="M426.3 245.7v.5M426.4 244.6h.7M426.4 244.3h.7M426.4 243.9h.7M426.4 245.8h.7M426.6 243.7v.1M426.6 244.8v.9M426.9 243.7v.1M426.9 244.8v.9"/>
</g>
<!-- layer: A-ELEV -->
<g fill="none" stroke="#000" stroke-width=".35">
<path d="M374.1 174.7v9M362.1 197.7h5M370.9 194.7h6.4v.8h-6.4zM372.5 188.2a2.52 2.52 0 0 1 2.7-.3 2.52 2.52 0 0 1 1.4 2.3v4.5h-5v-5.1zM372.9 189a1.71 1.71 0 0 1 1.8-.4 1.71 1.71 0 0 1 1.1 1.6v3.7h-3.4v-3.7zM374.1 188.5v5.4M388.1 197.3l-14-11.6-24.5 20M390.6 198.9h14.1M392.3 197.4h10.7M394 196h7.3M395.6 194.4h4M397.3 193h.6"/>
<path d="M397.6 192.7v11.5l-6.5-5.7M397.6 180.7v8M404.1 198.5l-6.5 5.7M351.1 207.2h62M357.1 202.7h10M359.6 214.7h16v18h-16zM359.6 200.2h7.5M360.1 215.2h15v17h-15zM360.1 218.2h15M367.6 215.2v17M379.1 214.7h1v2.5h-1zM381.6 205.7l16-14.7 16 14.7"/>
<path d="M382.6 208.7h3.5v2.5h-3.5zM384.6 204.2l13-11.5 13 11.5zM385.5 203.4h24.2M386.6 214.7h1v2.5h-1zM387.2 201.9h20.8M387.6 213.2h18v26h-18zM388.1 213.7h17v25.5h-17zM388.1 216.7h17M388.9 200.4h17.5M392.4 213.7v25.5M396.6 213.7v25.5M400.9 213.7v25.5"/>
<path d="M404.1 214.7h1v2.5h-1zM409.1 208.7h3.5v2.5h-3.5zM352.1 239.2h31v4.5h-31zM358.6 232.7h18v1h-18zM382.6 237.2h3.5v2h-3.5zM383.1 239.2h29v1.5h-29zM383.1 236.7h3l.5 2.5h-4zM409.1 237.2h3.5v2h-3.5zM409.1 236.7h3l.5 2.5h-4zM383.1 242.2h29v1.5h-29zM383.1 240.7h29v1.5h-29z"/>
<circle cx="374.1" cy="181.5" r=".7"/>
<circle cx="397.6" cy="186.5" r=".7"/>
</g>
<!-- layer: A-ANNO-TTLB -->
<path d="M.1 .2h594v420h-594zM404.1 372.2h180M404.1 360.2h180M404.1 398.2h180M404.1 388.2h180M449.1 388.2v10M494.1 388.2v10M504.1 398.2v12M539.1 388.2v10M544.1 398.2v12" fill="none" stroke="#000" stroke-width=".35"/>
<path d="M20.1 10.2h564v400h-564z" fill="none" stroke="#000" stroke-width=".72"/>
<path d="M404.1 350.2h180v60h-180z" fill="none" stroke="#000" stroke-width=".51"/>
<g font-size="7">
<text x="332" y="268.7">MẶT ĐỨNG CHÍNH (TRỤC 1-3)</text>
<text x="210.3" y="299.7">MẶT BẰNG TẦNG 1</text>
<text x="406.1" y="385.2">MẶT BẰNG TẦNG 1 - MẶT ĐỨNG CHÍNH</text>
</g>
<g font-size="5.6">
<text x="185.2" y="58.7">B</text>
<text x="211.6" y="85.2">1</text>
<text x="240.6" y="85.2">2</text>
<text x="269.6" y="85.2">3</text>
<text x="179.9" y="96.7">F</text>
<text x="300.9" y="96.7">F</text>
<text x="179.7" y="117.7">E</text>
<text x="300.8" y="117.7">E</text>
<text x="179.5" y="161.7">D</text>
<text x="300.6" y="161.7">D</text>
<text x="179.5" y="203.7">C</text>
<text x="300.6" y="203.7">C</text>
<text x="179.7" y="227.7">B</text>
<text x="300.8" y="227.7">B</text>
<text x="179.7" y="244.7">A</text>
<text x="300.8" y="244.7">A</text>
<text x="211.6" y="284.2">1</text>
<text x="240.6" y="284.2">2</text>
<text x="269.6" y="284.2">3</text>
<text x="475.5" y="357.2">AutoCAD MCP</text>
<text x="406.1" y="407.7">KT-01</text>
</g>
<g font-size="4.9">
<text x="406.1" y="370.2">NHÀ Ở GIA ĐÌNH 1 TẦNG (6 x 15 m)</text>
<text x="506.1" y="407.7">0</text>
<text x="546.1" y="407.7">01/01</text>
</g>
<g font-size="4.2">
<text x="250.1" y="237.7">HIÊN</text>
<text x="370.5" y="274.7">TỶ LỆ 1:100</text>
<text x="230.4" y="305.7">TỶ LỆ 1:100</text>
</g>
<g font-size="3.5">
<text x="245.7" y="100.4">SÂN PHƠI</text>
<text x="219.2" y="107.3">4,58 m²</text>
<text x="222.2" y="103.1">WC</text>
<text x="248.1" y="104.6">6,14 m²</text>
<text x="199" y="109" transform="rotate(-90 199 109)">2100</text>
<text x="239.5" y="108.9">S3</text>
<text x="262.5" y="112.4">S2</text>
<text x="283.1" y="109" transform="rotate(-90 283.1 109)">2100</text>
<text x="223.4" y="121.4">D3</text>
<text x="250.9" y="121.4">D4</text>
<text x="199" y="141.5" transform="rotate(-90 199 141.5)">4400</text>
<text x="283.1" y="141.5" transform="rotate(-90 283.1 141.5)">4400</text>
<text x="253.2" y="149.9">BẾP + ĂN</text>
<text x="254.2" y="154.1">24,08 m²</text>
<text x="210.8" y="164.4">PHÒNG NGỦ 2</text>
<text x="255.2" y="162.4">+0.450</text>
<text x="191" y="173.7" transform="rotate(-90 191 173.7)">15000</text>
<text x="216" y="168.6">11,28 m²</text>
<text x="244.4" y="169">D2</text>
<text x="291.1" y="173.7" transform="rotate(-90 291.1 173.7)">15000</text>
<text x="245.1" y="174.9">PHÒNG KHÁCH</text>
<text x="251.1" y="179.1">17,74 m²</text>
<text x="199" y="184.5" transform="rotate(-90 199 184.5)">4200</text>
<text x="283.1" y="184.5" transform="rotate(-90 283.1 184.5)">4200</text>
<text x="380.2" y="180.4">+6.000</text>
<text x="423.2" y="185.4">+5.500</text>
<text x="338" y="198.5" transform="rotate(-90 338 198.5)">2200</text>
<text x="244.4" y="209">D2</text>
<text x="423.2" y="205.4">+3.500</text>
<text x="210.2" y="210.6">200</text>
<text x="224" y="215.1">2750</text>
<text x="239.1" y="210.6">100</text>
<text x="252.5" y="215.1">2750</text>
<text x="268.2" y="210.6">200</text>
<text x="336.1" y="210.1" transform="rotate(-90 336.1 210.1)">300</text>
<text x="199" y="217.6" transform="rotate(-90 199 217.6)">2400</text>
<text x="283.1" y="217.6" transform="rotate(-90 283.1 217.6)">2400</text>
<text x="330" y="217.6" transform="rotate(-90 330 217.6)">6000</text>
<text x="338" y="227.8" transform="rotate(-90 338 227.8)">3050</text>
<text x="254.4" y="231.9">D1</text>
<text x="199" y="238.2" transform="rotate(-90 199 238.2)">1700</text>
<text x="213" y="236.4">PHÒNG NGỦ 1</text>
<text x="265.2" y="236.9">+0.300</text>
<text x="283.1" y="238.2" transform="rotate(-90 283.1 238.2)">1700</text>
<text x="423.2" y="235.9">+0.450</text>
<text x="218" y="240.6">10,78 m²</text>
<text x="336.1" y="244.3" transform="rotate(-90 336.1 244.3)">450</text>
<text x="423.2" y="240.4">±0.000</text>
<text x="225.4" y="249">S1</text>
<text x="363.7" y="251.7">3100</text>
<text x="393.8" y="251.7">2900</text>
<text x="212.9" y="254.7">750</text>
<text x="223.6" y="254.7">1600</text>
<text x="250" y="254.7">3650</text>
<text x="223.7" y="262.7">2900</text>
<text x="252.7" y="262.7">2900</text>
<text x="378.3" y="259.7">6000</text>
<text x="238.2" y="270.7">6000</text>
<text x="406.1" y="396.4">1:100</text>
<text x="451.1" y="396.4">2026-11-02</text>
<text x="496.1" y="396.4">Claude</text>
</g>
<g font-size="2.5">
<text x="406.1" y="363.7">CÔNG TRÌNH</text>
<text x="406.1" y="375.7">TÊN BẢN VẼ</text>
<text x="406.1" y="391.4">TỶ LỆ</text>
<text x="451.1" y="391.4">NGÀY</text>
<text x="496.1" y="391.4">THIẾT KẾ</text>
<text x="541.1" y="391.4">KIỂM TRA</text>
<text x="406.1" y="401.7">SỐ BẢN VẼ</text>
<text x="506.1" y="401.7">LẦN SỬA</text>
<text x="546.1" y="401.7">TỜ</text>
</g>
</svg>
